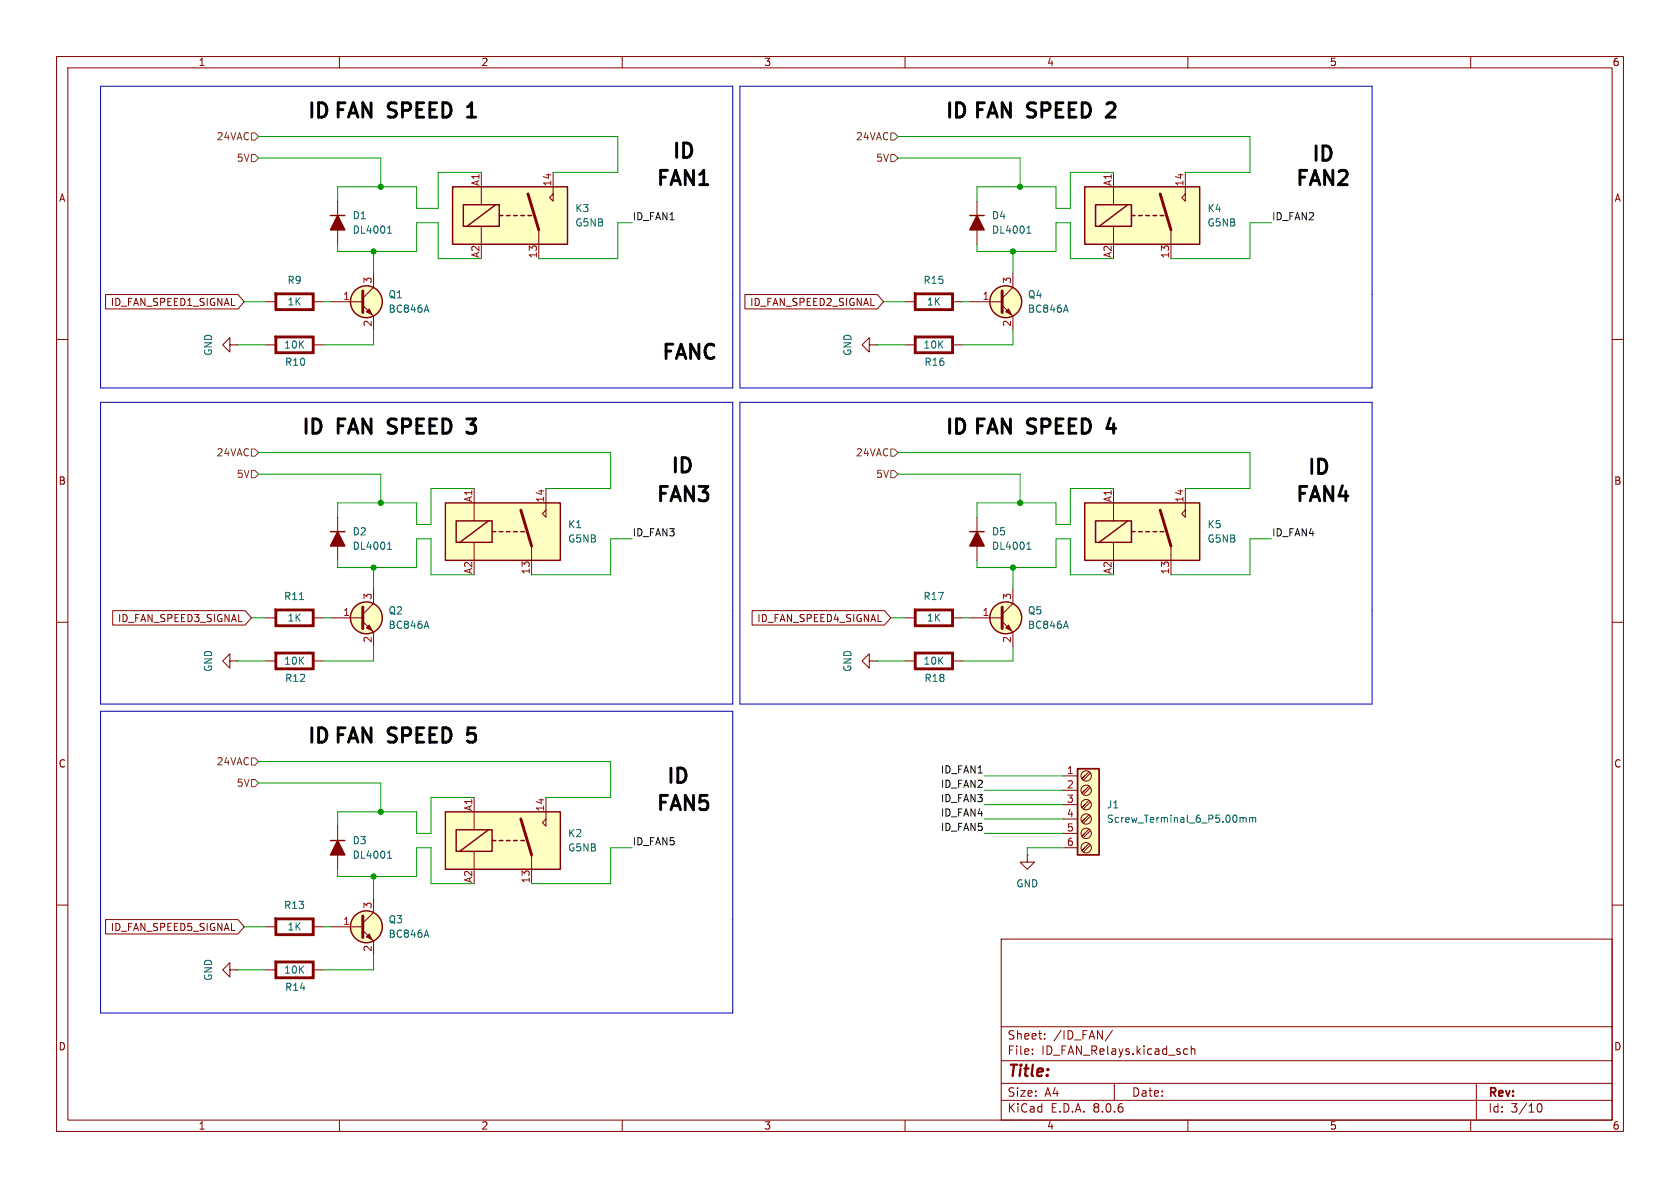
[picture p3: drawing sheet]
<svg xmlns="http://www.w3.org/2000/svg" width="297mm" height="210mm" viewBox="0 0 297 210" stroke-linecap="round" stroke-linejoin="round" font-family="sans-serif">
<g fill="none" stroke="#840000" stroke-width=".18">
<path d="M10 10h277v190h-277zM12 12h273v186h-273zM60 10v2M110 10v2M160 10v2M210 10v2M260 10v2M10 60h2M285 60h2M172.7 91.4v7.7M10 110h2M40.6 116.8v-1.2l-1.2 1.2 1.2 1.3v-1.3h1.3"/>
<path d="M41.9 116.8h.1M47 109.2h1.6M55.5 109.2h1.6M171.4 109.2h5.8M177.2 109.9l1.9 1.9v2.5M179.1 104.1v2.6l-1.9 1.9M285 110h2M10 160h2M59.7 146.1v7.6M181.6 151.1v1.3h1.3l-1.3 1.3-1.3-1.3h1.3M181.6 151.1h.1M285 160h2"/>
<path d="M47 171.5h1.6M47 163.8h1.6M55.5 171.5h1.6M55.5 163.8h1.6M177 166h108v32h-108zM60 198v2M110 198v2M160 198v2M177 194.5h108M177 191.5h108M177 187.5h108M177 181.5h108"/>
<path d="M182.5 186.3v.1M182.5 185.5v.1M184.7 183.6v.1M184.7 182.8v.1M196.7 182.1l-1.3 2M197 191.5v3M209.4 186.3h.6M209.4 185.5h.6M210 198v2M210.6 185.5l.2-.1 .4 .1v.9M210.6 184.9v1.5M260 198v2"/>
<path d="M261 191.5v6.5M271.7 195.7l.2-.5 .2-.1a.8 .8 0 0 1 .5 .7 .8 .8 0 0 1-.5 .8l-.2-.1-.2-.5"/>
</g>
<g fill="#840000" stroke="#840000" stroke-width=".25">
<path d="M48.6 107.7h6.9v3h-6.9v-3l.3 .3v2.5h6.3v-2.5h-6.3z"/>
<path d="M59.7 148.6l1.3 2.5h-2.6z"/>
<path d="M48.6 169.9h6.9v3.1h-6.9v-3.1l.3 .3v2.5h6.3v-2.5h-6.3z"/>
<path d="M172.7 94l1.3 2.5h-2.6z"/>
<path d="M48.6 162.3h6.9v3.1h-6.9v-3.1l.3 .3v2.5h6.3v-2.5h-6.3z"/>
</g>
<path d="M181.5 97.1h.8M181.7 96.1l.2-.3v1.3M52.9 106h.8M188.4 109.8l.5 1.3M68.5 151.7h.7M68.6 150.7l.3-.3v1.3" fill="none" stroke="#006464" stroke-width=".18"/>
<circle cx="177.8" cy="109.2" r="2.82" fill="#ffffc2" stroke="#ffffc2" stroke-width=".18"/>
<path d="M177.2 107.3v3.8" fill="none" stroke="#840000" stroke-width=".51"/>
<path d="M177.8 111l.5-.5 .5 1z" fill="#840000" stroke="#840000" stroke-width=".18"/>
<g fill="none" stroke="#840000" stroke-width=".25">
<path d="M171.4 94h2.6M58.4 148.6h2.6"/>
<circle cx="177.8" cy="109.2" r="2.82"/>
</g>
<path d="M191.8 88.9h20.3v10.2h-20.3z" fill="#ffffc2"/>
<path d="M196.8 86.4v5.7M196.8 95.9v3.2M207 96.5v5.1M209.5 86.4v5l-.6-.6 .6-.6" fill="none" stroke="#840000" stroke-width=".18"/>
<path d="M191.8 88.9h20.3v10.2h-20.3zM193.7 92.1h6.3v3.8h-6.3zM199.4 92.1l-5.1 3.8M200 94h.7M201.3 94h.6M202.6 94h.6M203.8 94h.7M205.1 94h.6" fill="none" stroke="#840000" stroke-width=".25"/>
<path d="M205.1 90.2l1.9 6.3" fill="none" stroke="#840000" stroke-width=".51"/>
<path d="M78.7 143.5h20.4v10.2h-20.4z" fill="#ffffc2"/>
<path d="M172.7 35.6v7.6M40.6 61v-1.3l-1.2 1.3 1.2 1.2v-1.2h1.3M41.9 61h.1M47 61h1.6M55.5 61h1.6M66 158.8v2.5l-1.9 1.9M83.8 141v5.7M83.8 150.5v3.2M94 151.1v5.1M96.5 141v5.1l-.6-.7 .6-.6M58.4 163.8h5.7M64.1 164.5l1.9 1.9v2.5" fill="none" stroke="#840000" stroke-width=".18"/>
<g fill="none" stroke="#840000" stroke-width=".25">
<path d="M171.4 38.1h2.6M78.7 143.5h20.4v10.2h-20.4zM80.6 146.7h6.4v3.8h-6.4zM86.4 146.7l-5.1 3.8M87 148.6h.6M88.3 148.6h.6M89.5 148.6h.7M90.8 148.6h.6M92.1 148.6h.6"/>
<circle cx="64.8" cy="163.8" r="2.82"/>
</g>
<path d="M92.1 144.8l1.9 6.3M64.1 161.9v3.8" fill="none" stroke="#840000" stroke-width=".51"/>
<g fill="#840000" stroke="#840000" stroke-width=".25">
<path d="M172.7 38.1l1.3 2.5h-2.6z"/>
<path d="M48.6 59.4h6.9v3.1h-6.9v-3.1l.3 .3v2.5h6.3v-2.5h-6.3z"/>
</g>
<path d="M181.5 41.2h.8M181.7 40.3l.2-.4v1.3M75.4 164.4l.4 1.3" fill="none" stroke="#006464" stroke-width=".18"/>
<circle cx="64.8" cy="163.8" r="2.82" fill="#ffffc2" stroke="#ffffc2" stroke-width=".18"/>
<path d="M64.8 165.6l.5-.5 .5 1z" fill="#840000" stroke="#840000" stroke-width=".18"/>
<path d="M191.8 33h20.3v10.2h-20.3z" fill="#ffffc2"/>
<path d="M196.8 30.5v5.7M209.5 30.5v5.1l-.6-.7 .6-.6M58.4 53.3h5.7M64.1 54l1.9 1.9v2.5M66 48.3v2.5l-1.9 1.9M196.8 40v3.2M207 40.6v5.1" fill="none" stroke="#840000" stroke-width=".18"/>
<g fill="none" stroke="#840000" stroke-width=".25">
<path d="M191.8 33h20.3v10.2h-20.3zM193.7 36.2h6.3v3.8h-6.3zM199.4 36.2l-5.1 3.8M200 38.1h.7M201.3 38.1h.6M202.6 38.1h.6M203.8 38.1h.7M205.1 38.1h.6"/>
<circle cx="64.8" cy="53.3" r="2.82"/>
</g>
<path d="M205.1 34.3l1.9 6.3M64.1 51.4v3.8" fill="none" stroke="#840000" stroke-width=".51"/>
<circle cx="64.8" cy="53.3" r="2.82" fill="#ffffc2" stroke="#ffffc2" stroke-width=".18"/>
<path d="M64.8 55.1l.5-.5 .5 1z" fill="#840000" stroke="#840000" stroke-width=".18"/>
<path d="M75.4 53.9l.4 1.3" fill="none" stroke="#006464" stroke-width=".18"/>
<path d="M78.7 88.9h20.4v10.2h-20.4z" fill="#ffffc2"/>
<path d="M160 61h1.7M168.5 61h1.7M83.8 86.4v5.7M83.8 95.9v3.2M94 96.5v5.1M96.5 86.4v5l-.6-.6 .6-.6M160 109.2h1.7M160 116.8h1.7M168.5 109.2h1.7M168.5 116.8h1.7" fill="none" stroke="#840000" stroke-width=".18"/>
<path d="M78.7 88.9h20.4v10.2h-20.4zM80.6 92.1h6.4v3.8h-6.4zM86.4 92.1l-5.1 3.8M87 94h.6M88.3 94h.6M89.5 94h.7M90.8 94h.6M92.1 94h.6" fill="none" stroke="#840000" stroke-width=".25"/>
<path d="M92.1 90.2l1.9 6.3" fill="none" stroke="#840000" stroke-width=".51"/>
<g fill="#840000" stroke="#840000" stroke-width=".25">
<path d="M161.7 107.7h6.8v3h-6.8v-3l.2 .3v2.5h6.4v-2.5h-6.4z"/>
<path d="M161.7 115.3h6.8v3.1h-6.8v-3.1l.2 .3v2.5h6.4v-2.5h-6.4z"/>
<path d="M161.7 59.4h6.8v3.1h-6.8v-3.1l.2 .3v2.5h6.4v-2.5h-6.4z"/>
</g>
<path d="M80 33h20.3v10.2h-20.3z" fill="#ffffc2"/>
<g fill="none" stroke="#840000" stroke-width=".18">
<path d="M59.7 35.6v7.6M85.1 30.5v5.7M97.8 30.5v5.1l-.6-.7 .6-.6M47 53.3h1.6M55.5 53.3h1.6M85.1 40v3.2M95.2 40.6v5.1M160 53.3h1.7M168.5 53.3h1.7M171.4 53.3h5.8M177.2 54l1.9 1.9v2.5M179.1 48.3v2.5l-1.9 1.9"/>
<path d="M153.7 61v-1.3l-1.3 1.3 1.3 1.2v-1.2h1.2M154.9 61h.1M59.7 91.4v7.7M47 116.8h1.6M55.5 116.8h1.6M40.6 171.5v-1.3l-1.2 1.3 1.2 1.2v-1.2h1.3M41.9 171.5h.1"/>
</g>
<g fill="none" stroke="#840000" stroke-width=".25">
<path d="M58.4 38.1h2.6M80 33h20.3v10.2h-20.3zM81.9 36.2h6.4v3.8h-6.4zM87.6 36.2l-5.1 3.8M88.3 38.1h.6M89.5 38.1h.7M90.8 38.1h.6M92.1 38.1h.6M93.3 38.1h.7M58.4 94h2.6"/>
<circle cx="177.8" cy="53.3" r="2.82"/>
</g>
<path d="M93.3 34.3l1.9 6.3M177.2 51.4v3.8" fill="none" stroke="#840000" stroke-width=".51"/>
<g fill="#840000" stroke="#840000" stroke-width=".25">
<path d="M48.6 51.8h6.9v3.1h-6.9v-3.1l.3 .3v2.5h6.3v-2.5h-6.3z"/>
<path d="M59.7 94l1.3 2.5h-2.6z"/>
<path d="M59.7 38.1l1.3 2.5h-2.6z"/>
<path d="M161.7 51.8h6.8v3.1h-6.8v-3.1l.2 .3v2.5h6.4v-2.5h-6.4z"/>
<path d="M48.6 115.3h6.9v3.1h-6.9v-3.1l.3 .3v2.5h6.3v-2.5h-6.3z"/>
</g>
<path d="M68.5 41.2h.7M68.6 40.3l.3-.4v1.3M188.4 53.9l.5 1.3M68.5 97.1h.7M68.6 96.1l.3-.3v1.3" fill="none" stroke="#006464" stroke-width=".18"/>
<circle cx="177.8" cy="53.3" r="2.82" fill="#ffffc2" stroke="#ffffc2" stroke-width=".18"/>
<path d="M177.8 55.1l.5-.5 .5 1z" fill="#840000" stroke="#840000" stroke-width=".18"/>
<path d="M190.5 135.9h3.8v15.2h-3.8z" fill="#ffffc2"/>
<path d="M190.5 135.9h3.8v15.2h-3.8z" fill="none" stroke="#840000" stroke-width=".3"/>
<g fill="none" stroke="#840000" stroke-width=".18">
<path d="M18.7 52.1h23.4l1.1 1.2-1.1 1.3h-23.4zM131.7 52.1h23.4l1.1 1.2-1.1 1.3h-23.4zM19.9 107.9h23.4l1.1 1.3-1.1 1.3h-23.4zM58.4 109.2h5.7M64.1 109.9l1.9 1.9v2.5M66 104.1v2.6l-1.9 1.9M133 107.9h23.4l1.1 1.3-1.1 1.3h-23.4zM153.7 116.8v-1.2l-1.3 1.2 1.3 1.3v-1.3h1.2M154.9 116.8h.1M188 137.2h2.5M188 139.7h2.5M192.5 138.9l-1.2 1.3 .5-.5"/>
<path d="M192.5 136.4l-1.2 1.3 .5-.5M192.8 139.2l-1.3 1.3M192.8 136.7l-1.3 1.2M188 142.2h2.5M188 144.8h2.5M188 147.3h2.5M188 149.9h2.5M192.5 149.1l-1.2 1.3 .5-.5M192.5 146.6l-1.2 1.2 .5-.5M192.5 144l-1.2 1.3 .5-.5M192.5 141.5l-1.2 1.2 .5-.5M192.8 149.4l-1.3 1.2"/>
<path d="M192.8 146.8l-1.3 1.3M192.8 144.3l-1.3 1.2M192.8 141.7l-1.3 1.3M18.7 162.6h23.4l1.1 1.2-1.1 1.3h-23.4z"/>
<circle cx="192" cy="139.7" r=".92"/>
<circle cx="192" cy="137.2" r=".92"/>
<circle cx="192" cy="147.3" r=".92"/>
<circle cx="192" cy="149.9" r=".92"/>
<circle cx="192" cy="142.2" r=".92"/>
<circle cx="192" cy="144.8" r=".92"/>
</g>
<path d="M75.4 109.8l.4 1.3M219.3 144.6l.3-.1 .2 .2M219.8 144.7l.1-.2 .3 .1 .1 .8M219.8 144.7v.7M220.9 144.6l.4-.1 .2 .2M220.9 144.5v.9M221.5 144.7l.1-.2 .3 .1 .1 .8M221.5 144.7v.7" fill="none" stroke="#006464" stroke-width=".18"/>
<circle cx="64.8" cy="109.2" r="2.82" fill="#ffffc2" stroke="#ffffc2" stroke-width=".18"/>
<path d="M64.1 107.3v3.8" fill="none" stroke="#840000" stroke-width=".51"/>
<path d="M64.8 111l.5-.5 .5 1z" fill="#840000" stroke="#840000" stroke-width=".18"/>
<circle cx="64.8" cy="109.2" r="2.82" fill="none" stroke="#840000" stroke-width=".25"/>
<path d="M44.4 23.5h.7l.6 .6-.6 .7h-.7zM44.4 27.3h.7l.6 .6-.6 .7h-.7zM157.5 23.5h.6l.6 .6-.6 .7h-.6zM157.5 27.3h.6l.6 .6-.6 .7h-.6zM44.4 79.4h.7l.6 .6-.6 .6h-.7zM157.5 79.4h.6l.6 .6-.6 .6h-.6zM44.4 83.2h.7l.6 .6-.6 .7h-.7zM157.5 83.2h.6l.6 .6-.6 .7h-.6zM44.4 137.8h.7l.6 .6-.6 .7h-.7zM44.4 134h.7l.6 .6-.6 .7h-.7z" fill="none" stroke="#725600" stroke-width=".18"/>
<path d="M82.9 18.8l-.3 .1M197 19.3l-1.4 1.4h1.5M82.6 20.7h1.5M82.5 74.1h1.6M82.5 76.3l.1 .2" fill="none" stroke="#000" stroke-width=".51"/>
<path d="M17.8 15.2h111.7v53.4h-111.7zM130.8 15.2h111.8v53.4h-111.8zM17.8 71.1h111.7v53.4h-111.7zM130.8 71.1h111.8v53.4h-111.8zM17.8 125.7h111.7v53.4h-111.7z" fill="none" stroke="#0000c2" stroke-width=".18"/>
<g fill="none" stroke="#009600" stroke-width=".18">
<path d="M45.7 24.1h63.5v6.4h-11.4M45.7 27.9h21.6v5.1M85.1 30.5h-7.6v6.3h-3.8v-3.8h-14v2.6M111.8 39.4h-2.6v6.3h-14M158.7 24.1h62.3v6.4h-11.5M158.7 27.9h21.6v5.1M196.8 30.5h-7.6v6.3h-2.5v-3.8h-14v2.6M224.8 39.4h-3.8v6.3h-14M43.2 53.3h3.8M57.1 53.3h1.3M59.7 43.2v1.3h14v-5.1h3.8v6.3h7.6M66 44.5v3.8"/>
<path d="M66 58.4v2.6h-8.9M156.2 53.3h3.8M170.2 53.3h1.2M172.7 43.2v1.3h14v-5.1h2.5v6.3h7.6M179.1 58.4v2.6h-8.9M179.1 44.5v3.8M41.9 61h5.1M154.9 61h5.1M45.7 80h62.2v6.4h-11.4M45.7 83.8h21.6v5.1M59.7 99.1v1.2h14v-5h2.5v6.3h7.6M83.8 86.4h-7.6v6.3h-2.5v-3.8h-14v2.5"/>
<path d="M111.8 95.3h-3.9v6.3h-13.9M158.7 80h62.3v6.4h-11.5M158.7 83.8h21.6v5.1M172.7 99.1v1.2h14v-5h2.5v6.3h7.6M196.8 86.4h-7.6v6.3h-2.5v-3.8h-14v2.5M224.8 95.3h-3.8v6.3h-14M41.9 116.8h5.1M44.4 109.2h2.6M57.1 109.2h1.3M66 100.3v3.8M66 114.3v2.5h-8.9M154.9 116.8h5.1"/>
<path d="M157.5 109.2h2.5M170.2 109.2h1.2M179.1 114.3v2.5h-8.9M179.1 100.3v3.8M45.7 138.4h21.6v5.1M45.7 134.6h62.2v6.4h-11.4M174 139.7h14M174 137.2h14M59.7 153.7v1.2h14v-5h2.5v6.3h7.6M66 154.9v3.9M83.8 141h-7.6v6.3h-2.5v-3.8h-14v2.6M111.8 149.9h-3.9v6.3h-13.9"/>
<path d="M174 144.8h14M174 147.3h14M174 142.2h14M188 149.9h-6.4v1.2M41.9 171.5h5.1M43.2 163.8h3.8M57.1 163.8h1.3M66 168.9v2.6h-8.9"/>
</g>
<g fill="#009600" stroke="#009600" stroke-width=".18">
<circle cx="67.3" cy="143.5" r=".46"/>
<circle cx="66" cy="100.3" r=".46"/>
<circle cx="67.3" cy="33" r=".46"/>
<circle cx="66" cy="154.9" r=".46"/>
<circle cx="66" cy="44.5" r=".46"/>
<circle cx="67.3" cy="88.9" r=".46"/>
<circle cx="179.1" cy="44.5" r=".46"/>
<circle cx="180.3" cy="33" r=".46"/>
<circle cx="180.3" cy="88.9" r=".46"/>
<circle cx="179.1" cy="100.3" r=".46"/>
</g>
<g font-size="3.5">
<text x="54" y="21.6">ID FAN</text>
<text x="68.6" y="21.6">SPEED</text>
<text x="83.7" y="21.6">1</text>
<text x="166.8" y="21.6">ID FAN</text>
<text x="181.7" y="21.6">SPEED</text>
<text x="196.7" y="21.6">2</text>
<text x="118.5" y="28.7">ID</text>
<text x="231.6" y="29.2">ID</text>
<text x="115.7" y="33.5">FAN1</text>
<text x="228.7" y="33.5">FAN2</text>
<text x="116.6" y="64.3">FANC</text>
<text x="53" y="77.5">ID FAN</text>
<text x="68.6" y="77.5">SPEED</text>
<text x="83.7" y="77.5">3</text>
<text x="166.8" y="77.5">ID FAN</text>
<text x="181.7" y="77.5">SPEED</text>
<text x="196.7" y="77.5">4</text>
<text x="115.7" y="89.4">FAN3</text>
<text x="118.3" y="84.3">ID</text>
<text x="228.7" y="89.4">FAN4</text>
<text x="230.8" y="84.6">ID</text>
<text x="54" y="132.1">ID FAN</text>
<text x="68.6" y="132.1">SPEED</text>
<text x="83.7" y="132.1">5</text>
<text x="117.5" y="139.2">ID</text>
<text x="115.7" y="144">FAN5</text>
</g>
<text font-size="2.8" fill="#840000" x="178" y="190.9">Title:</text>
<g font-size="2.1" fill="#840000">
<text x="178" y="184">Sheet:</text>
<text x="186.2" y="184">/ID_FAN/</text>
<text x="178" y="186.7">File:</text>
<text x="184.1" y="186.7">ID_FAN_Relays.kicad_sch</text>
<text x="178" y="196.9">KiCad</text>
<text x="178" y="194.1">Size:</text>
<text x="184.7" y="194.1">A4</text>
<text x="185.7" y="196.9">E.D.A.</text>
<text x="193.3" y="196.9">8.0.6</text>
<text x="200" y="194.1">Date:</text>
<text x="263" y="194.3">Rev:</text>
<text x="263" y="196.9">Id:</text>
<text x="267.1" y="196.9">3/10</text>
</g>
<g font-size="1.8" fill="#840000">
<text x="35" y="11.9">1</text>
<text x="85" y="11.9">2</text>
<text x="135" y="11.9">3</text>
<text x="185" y="11.9">4</text>
<text x="235" y="11.9">5</text>
<text x="285" y="11.9">6</text>
<text x="10.3" y="35.9">A</text>
<text x="285.3" y="35.9">A</text>
<text x="19.5" y="54.3">ID_FAN_SPEED1_SIGNAL</text>
<text x="132.5" y="54.3">ID_FAN_SPEED2_SIGNAL</text>
<text x="10.3" y="85.9">B</text>
<text x="285.3" y="85.9">B</text>
<text x="20.7" y="110.2">ID_FAN_SPEED3_SIGNAL</text>
<text x="133.8" y="110.2">ID_FAN_SPEED4_SIGNAL</text>
<text x="10.3" y="135.9">C</text>
<text x="285.3" y="135.9">C</text>
<text x="19.5" y="164.8">ID_FAN_SPEED5_SIGNAL</text>
<text x="10.3" y="185.9">D</text>
<text x="285.3" y="185.9">D</text>
<text x="35" y="199.9">1</text>
<text x="85" y="199.9">2</text>
<text x="135" y="199.9">3</text>
<text x="185" y="199.9">4</text>
<text x="235" y="199.9">5</text>
<text x="285" y="199.9">6</text>
</g>
<g font-size="1.8" fill="#725600">
<text x="38.2" y="25">24VAC</text>
<text x="41.8" y="28.8">5V</text>
<text x="151.2" y="25">24VAC</text>
<text x="154.8" y="28.8">5V</text>
<text x="38.2" y="80.9">24VAC</text>
<text x="151.2" y="80.9">24VAC</text>
<text x="41.8" y="84.7">5V</text>
<text x="154.8" y="84.7">5V</text>
<text x="38.2" y="135.5">24VAC</text>
<text x="41.8" y="139.3">5V</text>
</g>
<g font-size="1.8" fill="#a90000">
<text x="84.8" y="33" transform="rotate(-90 84.8 33)">A1</text>
<text x="97.5" y="33.1" transform="rotate(-90 97.5 33.1)">14</text>
<text x="196.6" y="33" transform="rotate(-90 196.6 33)">A1</text>
<text x="209.3" y="33.1" transform="rotate(-90 209.3 33.1)">14</text>
<text x="84.8" y="45.7" transform="rotate(-90 84.8 45.7)">A2</text>
<text x="95" y="45.8" transform="rotate(-90 95 45.8)">13</text>
<text x="196.6" y="45.7" transform="rotate(-90 196.6 45.7)">A2</text>
<text x="206.8" y="45.8" transform="rotate(-90 206.8 45.8)">13</text>
<text x="60.6" y="53.1">1</text>
<text x="65.8" y="50.2" transform="rotate(-90 65.8 50.2)">3</text>
<text x="173.6" y="53.1">1</text>
<text x="178.8" y="50.2" transform="rotate(-90 178.8 50.2)">3</text>
<text x="65.8" y="57.9" transform="rotate(-90 65.8 57.9)">2</text>
<text x="178.8" y="57.9" transform="rotate(-90 178.8 57.9)">2</text>
<text x="83.6" y="88.9" transform="rotate(-90 83.6 88.9)">A1</text>
<text x="96.3" y="88.9" transform="rotate(-90 96.3 88.9)">14</text>
<text x="196.6" y="88.9" transform="rotate(-90 196.6 88.9)">A1</text>
<text x="209.3" y="88.9" transform="rotate(-90 209.3 88.9)">14</text>
<text x="83.6" y="101.6" transform="rotate(-90 83.6 101.6)">A2</text>
<text x="93.7" y="101.6" transform="rotate(-90 93.7 101.6)">13</text>
<text x="196.6" y="101.6" transform="rotate(-90 196.6 101.6)">A2</text>
<text x="206.8" y="101.6" transform="rotate(-90 206.8 101.6)">13</text>
<text x="65.8" y="106.1" transform="rotate(-90 65.8 106.1)">3</text>
<text x="178.8" y="106.1" transform="rotate(-90 178.8 106.1)">3</text>
<text x="60.6" y="109">1</text>
<text x="65.8" y="113.7" transform="rotate(-90 65.8 113.7)">2</text>
<text x="173.6" y="109">1</text>
<text x="178.8" y="113.7" transform="rotate(-90 178.8 113.7)">2</text>
<text x="188.5" y="136.9">1</text>
<text x="83.6" y="143.5" transform="rotate(-90 83.6 143.5)">A1</text>
<text x="96.3" y="143.6" transform="rotate(-90 96.3 143.6)">14</text>
<text x="188.5" y="139.4">2</text>
<text x="188.5" y="142">3</text>
<text x="188.5" y="144.5">4</text>
<text x="188.5" y="147.1">5</text>
<text x="188.5" y="149.6">6</text>
<text x="65.8" y="160.7" transform="rotate(-90 65.8 160.7)">3</text>
<text x="83.6" y="156.2" transform="rotate(-90 83.6 156.2)">A2</text>
<text x="93.7" y="156.3" transform="rotate(-90 93.7 156.3)">13</text>
<text x="60.6" y="163.6">1</text>
<text x="65.8" y="168.3" transform="rotate(-90 65.8 168.3)">2</text>
</g>
<g font-size="1.8" fill="#006464">
<text x="62.2" y="39">D1</text>
<text x="62.2" y="41.5">DL4001</text>
<text x="101.6" y="37.7">K3</text>
<text x="101.6" y="40.2">G5NB</text>
<text x="175.3" y="39">D4</text>
<text x="175.3" y="41.5">DL4001</text>
<text x="213.4" y="37.7">K4</text>
<text x="213.4" y="40.2">G5NB</text>
<text x="50.7" y="50.4">R9</text>
<text x="68.6" y="52.9">Q1</text>
<text x="163.2" y="50.4">R15</text>
<text x="181.6" y="52.9">Q4</text>
<text x="50.7" y="54.2">1K</text>
<text x="68.6" y="55.5">BC846A</text>
<text x="163.8" y="54.2">1K</text>
<text x="181.6" y="55.5">BC846A</text>
<text x="37.7" y="63" transform="rotate(-90 37.7 63)">GND</text>
<text x="50.1" y="61.8">10K</text>
<text x="50.3" y="64.9">R10</text>
<text x="150.7" y="63" transform="rotate(-90 150.7 63)">GND</text>
<text x="163.2" y="61.8">10K</text>
<text x="163.3" y="64.9">R16</text>
<text x="62.2" y="94.8">D2</text>
<text x="100.3" y="93.6">K1</text>
<text x="175.3" y="94.8">D5</text>
<text x="213.4" y="93.6">K5</text>
<text x="62.2" y="97.4">DL4001</text>
<text x="100.3" y="96.1">G5NB</text>
<text x="175.3" y="97.4">DL4001</text>
<text x="213.4" y="96.1">G5NB</text>
<text x="50.1" y="106.3">R11</text>
<text x="163.2" y="106.3">R17</text>
<text x="50.7" y="110.1">1K</text>
<text x="68.6" y="111.4">BC846A</text>
<text x="68.6" y="108.8">Q2</text>
<text x="163.8" y="110.1">1K</text>
<text x="181.6" y="111.4">BC846A</text>
<text x="181.6" y="108.8">Q5</text>
<text x="37.7" y="118.9" transform="rotate(-90 37.7 118.9)">GND</text>
<text x="50.1" y="117.7">10K</text>
<text x="150.7" y="118.9" transform="rotate(-90 150.7 118.9)">GND</text>
<text x="163.2" y="117.7">10K</text>
<text x="50.3" y="120.8">R12</text>
<text x="163.3" y="120.8">R18</text>
<text x="195.6" y="143.1">J1</text>
<text x="62.2" y="149.5">D3</text>
<text x="100.3" y="148.2">K2</text>
<text x="195.6" y="145.6">Screw_Terminal_6_P5.00mm</text>
<text x="62.2" y="152">DL4001</text>
<text x="100.3" y="150.7">G5NB</text>
<text x="50.1" y="160.9">R13</text>
<text x="179.6" y="157.1">GND</text>
<text x="50.7" y="164.7">1K</text>
<text x="68.6" y="166">BC846A</text>
<text x="68.6" y="163.4">Q3</text>
<text x="37.7" y="173.5" transform="rotate(-90 37.7 173.5)">GND</text>
<text x="50.1" y="172.3">10K</text>
<text x="50.3" y="175.4">R14</text>
</g>
<g font-size="1.8" fill="#0f0f0f">
<text x="111.8" y="39">ID_FAN1</text>
<text x="224.8" y="39">ID_FAN2</text>
<text x="111.8" y="94.9">ID_FAN3</text>
<text x="224.8" y="94.9">ID_FAN4</text>
<text x="166.2" y="136.8">ID_FAN1</text>
<text x="166.2" y="139.4">ID_FAN2</text>
<text x="166.2" y="141.9">ID_FAN3</text>
<text x="111.8" y="149.5">ID_FAN5</text>
<text x="166.2" y="147">ID_FAN5</text>
<text x="166.2" y="144.4">ID_FAN4</text>
</g>
</svg>
